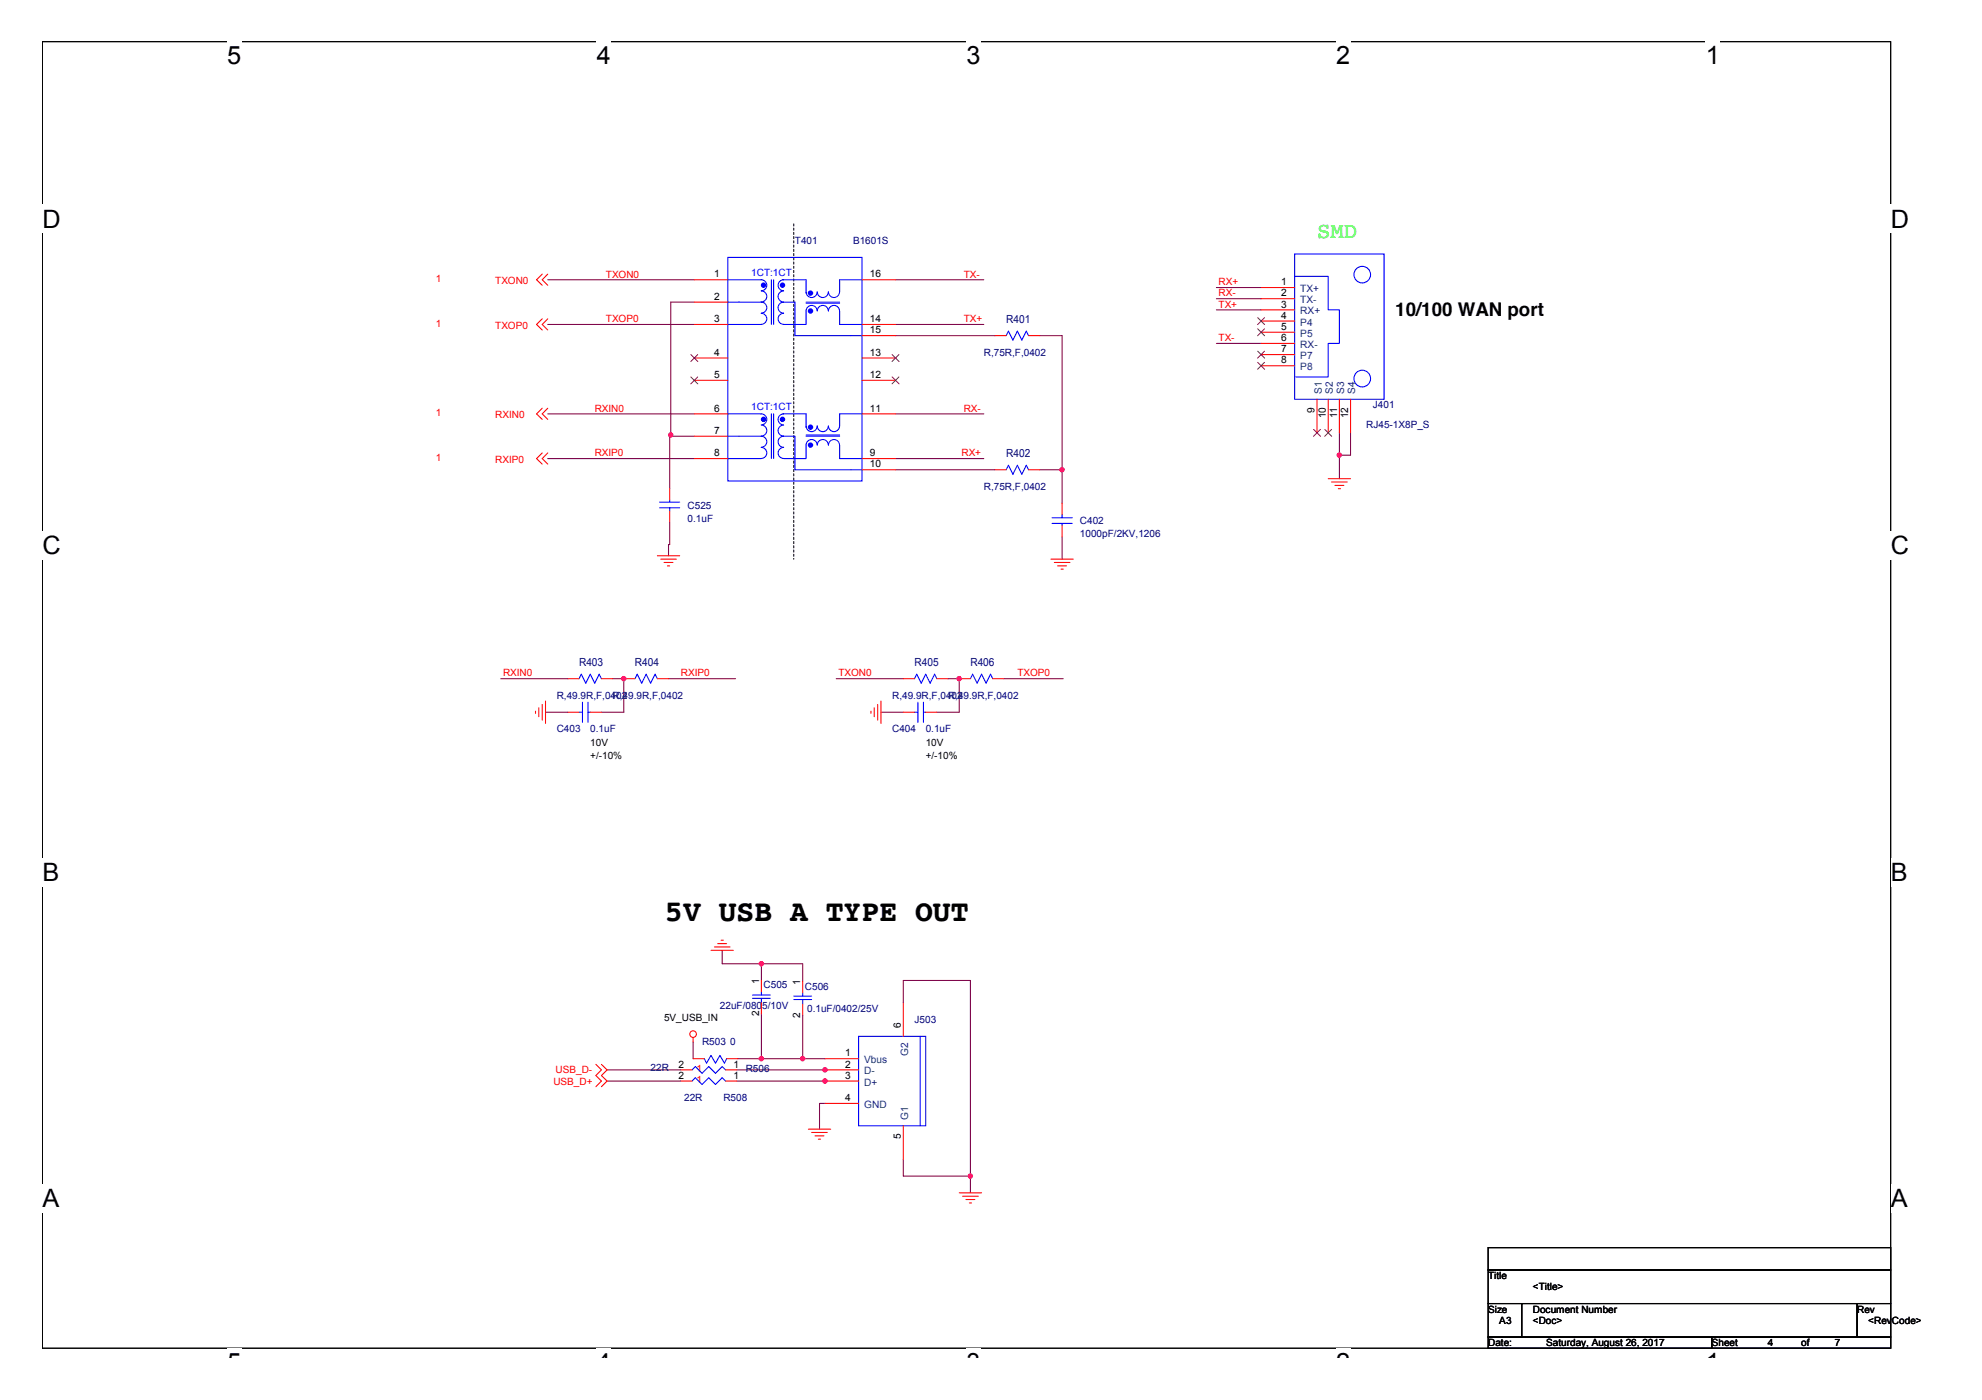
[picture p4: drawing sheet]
<svg xmlns="http://www.w3.org/2000/svg" width="297mm" height="210mm" viewBox="0 0 297 210" stroke-linecap="round" stroke-linejoin="round" font-family="sans-serif">
<path d="M6.3 6.2h277.1v195.9h-277.1z" fill="none" stroke="#000" stroke-width=".16"/>
<g fill="#fff">
<path d="M34 6.2h2.2v4.3h-2.2z"/>
<path d="M34 202.1h2.2v1.5h-2.2z"/>
<path d="M89.4 6.2h2.1v4.3h-2.1z"/>
<path d="M89.4 202.1h2.1v1.5h-2.1z"/>
<path d="M144.8 6.2h2.1v4.3h-2.1z"/>
<path d="M144.8 202.1h2.1v1.5h-2.1z"/>
<path d="M200.2 6.2h2.2v4.3h-2.2z"/>
<path d="M200.2 202.1h2.2v1.5h-2.2z"/>
<path d="M255.6 6.2h2.2v4.3h-2.2z"/>
<path d="M255.6 202.1h2.2v1.5h-2.2z"/>
<path d="M6.3 30.7h2.8v4.2h-2.8z"/>
<path d="M283.4 30.7h2.7v4.2h-2.7z"/>
<path d="M6.3 79.7h2.8v4.2h-2.8z"/>
<path d="M283.4 79.7h2.7v4.2h-2.7z"/>
<path d="M6.3 128.7h2.6v4.2h-2.6z"/>
<path d="M283.4 128.7h2.5v4.2h-2.5z"/>
<path d="M6.3 177.6h2.6v4.3h-2.6z"/>
<path d="M283.4 177.6h2.5v4.3h-2.5z"/>
</g>
<path d="M119 33.6v50.2" fill="none" stroke="#000" stroke-width=".16" stroke-dasharray=".3 .3"/>
<g fill="none" stroke="#800040" stroke-width=".16">
<path d="M82.1 41.9h22M82.1 48.6h22M104.1 45.3h-3.6v20.1h3.6M134.2 41.9h13.2M134.2 48.6h13.2M134.2 50.3h14.9M155.8 50.3h3.4v25.2M182.3 46.5h6.7M182.3 43.1h6.7M182.3 44.8h6.7M182.3 51.5h6.7M82.1 68.8h22"/>
<path d="M82.1 62.1h22M100.4 78.3v3.4h-.2v1.6M100.5 65.2h-.1v8.1M134.2 68.8h13.2M134.2 62.1h13.2M134.2 70.4h14.9M155.8 70.4h3.4M200.7 64.9v6.9M202.4 64.9v3.3h-1.7M159.2 80.5v3.3M75.1 101.8h10M81.8 106.8h3.3"/>
<path d="M91.8 101.8h1.7v5h-3.4M100.2 101.8h10M125.3 101.8h10.1M132 106.8h3.4M142.1 101.8h1.7v5h-3.4M150.5 101.8h8.8M103.9 156.2v2.5M108.2 142.5v2h12.1v2.7M110.6 158.7h13M114.1 144.5v2.5M114.1 152v6.7M120.3 152.2v6.5"/>
<path d="M135.4 150.4v-3.4h10v31.8M91 160.4h11M91 162.1h11M110.4 160.4h13.4M110.4 162.1h13.4M123.6 165.4h-.8v3.9M135.4 173.8v2.5h10"/>
</g>
<g fill="#f0f" stroke="#f0f" stroke-width=".16">
<circle cx="100.5" cy="65.2" r=".33"/>
<circle cx="159.2" cy="70.4" r=".33"/>
<circle cx="200.7" cy="68.2" r=".33"/>
<circle cx="93.5" cy="101.7" r=".33"/>
<circle cx="143.7" cy="101.7" r=".33"/>
<circle cx="120.3" cy="158.7" r=".33"/>
<circle cx="114.1" cy="158.7" r=".33"/>
<circle cx="114.1" cy="144.5" r=".33"/>
<circle cx="123.6" cy="162.1" r=".33"/>
<circle cx="123.6" cy="160.4" r=".33"/>
<circle cx="145.4" cy="176.3" r=".33"/>
</g>
<g fill="none" stroke="#f00" stroke-width=".16">
<path d="M81.3 47.8l-.9 .8 .9 .9M81.3 41.1l-.9 .8 .9 .9M82.1 47.8l-.8 .8 .8 .9M82.1 41.1l-.8 .8 .8 .9M104.1 41.9h5M104.1 48.6h5M104.1 57h5M104.1 53.7h5M104.1 45.3h5M129.2 50.3h5M129.2 41.9h5M129.2 48.6h5"/>
<path d="M129.2 57h5M129.2 53.7h5M149.1 50.3h1.7M154.1 50.3h1.7M189 54.8h5M189 53.2h5M189 51.5h5M189 48.1h5M189 46.5h5M189 44.8h5M189 43.1h5M189 49.8h5"/>
<path d="M197.4 59.9v5M199.1 59.9v5M200.7 59.9v5M202.4 59.9v5M81.3 67.9l-.9 .9 .9 .8M81.3 61.2l-.9 .9 .9 .8M82.1 67.9l-.8 .9 .8 .8M82.1 61.2l-.8 .9 .8 .8M100.4 73.3v1.6M100.4 76.6v1.7M104.1 62.1h5M104.1 68.8h5"/>
<path d="M104.1 65.4h5M129.2 70.4h5M129.2 62.1h5M129.2 68.8h5M149.1 70.4h1.7M154.1 70.4h1.7M159.2 75.5v1.6M159.2 78.8v1.7M199.1 71.8h3.3M199.6 72.3h2.3M200.1 72.8h1.3M200.6 73.3h.3"/>
<path d="M98.5 83.3h3.4M99 83.8h2.4M99.5 84.3h1.4M100 84.8h.4M157.5 83.8h3.3M158 84.3h2.4M158.5 84.8h1.3M159 85.3h.3M80.3 106.6v.4M80.8 106.1v1.4M81.3 105.6v2.4M81.8 105.1v3.4"/>
<path d="M85.1 101.8h1.7M85.1 106.8h1.7M88.5 106.8h1.6M90.1 101.8h1.7M93.5 101.8h1.7M98.5 101.8h1.7M130.5 106.6v.4M131 106.1v1.4M131.5 105.6v2.4M132 105.1v3.4M135.4 101.8h1.7M135.4 106.8h1.7"/>
<path d="M138.7 106.8h1.7M140.4 101.8h1.7M143.8 101.8h1.6M148.8 101.8h1.7M89.3 159.6l.8 .8-.8 .9 .8 .8-.8 .8M90.1 159.6l.9 .8-.9 .9 .9 .8-.9 .8M103.9 155.6v.6M103.9 158.7h1.7M106.6 142.5h3.3M107.1 142h2.3M107.6 141.5h1.3M108.1 141h.3"/>
<path d="M108.9 158.7h1.7M114.1 147v1.7M114.1 150.4v1.6M120.3 147.2v1.7M120.3 150.5v1.7M123.6 158.7h5.1M135.4 150.4v5M102 160.4h1.7M102 162.1h1.7M108.7 160.4h1.7M108.7 162.1h1.7M121.1 169.3h3.4"/>
<path d="M121.6 169.8h2.4M122.1 170.3h1.4M122.6 170.8h.4M123.6 160.4h5.1M123.6 162.1h5.1M123.6 165.4h5.1M135.4 168.8v5M143.8 178.8h3.3M144.3 179.4h2.3M144.8 179.8h1.3M145.3 180.4h.3"/>
<circle cx="103.9" cy="155" r=".5"/>
</g>
<path d="M223 187.1h60.4v3.3h-60.4zM223 190.4h60.4v5h-60.4zM223 195.4h5.1v5.1h-5.1zM228.1 195.4h50.2v5.1h-50.2zM278.3 195.4h5.1v5.1h-5.1zM223 200.5h33.5v1.6h-33.5zM256.5 200.5h26.9v1.6h-26.9z" fill="none" stroke="#000" stroke-width=".16"/>
<g fill="none" stroke="#00f" stroke-width=".16">
<path d="M109.1 38.6h20.1v33.5h-20.1zM194 38.1h13.4v21.8h-13.4zM109.1 41.9h5M109.1 48.6h5M109.1 45.3h5M114.1 41.9a.83 .83 0 0 1 .8 .9 .83 .83 0 0 1-.8 .8 .84 .84 0 0 1 .8 .8 .84 .84 0 0 1-.8 .9 .84 .84 0 0 1 .8 .8 .84 .84 0 0 1-.8 .9M114.1 47a.83 .83 0 0 1 .8 .8 .83 .83 0 0 1-.8 .8M115.6 41.9v6.7M115.9 41.9v6.7M117.3 41.9h3.5v2.1M117.4 41.9a.84 .84 0 0 0-.8 .9 .84 .84 0 0 0 .8 .8 .84 .84 0 0 0-.8 .9 .84 .84 0 0 0 .8 .8 .83 .83 0 0 0-.8 .8 .83 .83 0 0 0 .8 .9M117.4 47a.83 .83 0 0 0-.8 .8 .83 .83 0 0 0 .8 .8"/>
<path d="M117.5 45.3h1.6v5h10.1M120.8 43.8a.84 .84 0 0 0 .8 .8 .84 .84 0 0 0 .9-.8 .83 .83 0 0 0 .8 .8 .83 .83 0 0 0 .8-.8M120.8 46.6a.84 .84 0 0 1 .8-.8 .84 .84 0 0 1 .9 .8 .83 .83 0 0 1 .8-.8 .83 .83 0 0 1 .8 .8M120.8 46.6v2h-3.3M120.8 45.3h5M120.8 45.5h5M124.2 46.6a.83 .83 0 0 1 .8-.8 .83 .83 0 0 1 .8 .8M124.2 43.8a.83 .83 0 0 0 .8 .8 .83 .83 0 0 0 .8-.8M125.8 46.6v2h3.4M129.2 41.9h-3.4v1.9M150.8 50.3l.3-.6 .7 1.3 .7-1.3 .6 1.3 .7-1.3 .3 .6M194 41.4h5.1v5.1h1.6v5h-1.6v5h-4.9"/>
<path d="M98.8 76.1h3.1M98.8 75.3h3.1M100.4 74.9v.4M100.4 76.1v.5M109.1 62.1h5M109.1 68.8h5M109.1 65.4h5M114.1 62.1a.83 .83 0 0 1 .8 .8 .83 .83 0 0 1-.8 .8M114.1 65.4a.83 .83 0 0 1 .8 .8 .83 .83 0 0 1-.8 .9 .84 .84 0 0 1 .8 .8 .84 .84 0 0 1-.8 .8M114.1 63.7a.83 .83 0 0 1 .8 .9 .83 .83 0 0 1-.8 .8M115.6 62.1v6.7M115.9 62.1v6.7"/>
<path d="M117.3 62.1h3.5v2M117.4 62.1a.83 .83 0 0 0-.8 .8 .83 .83 0 0 0 .8 .8M117.4 65.4a.84 .84 0 0 0-.8 .8 .84 .84 0 0 0 .8 .9 .83 .83 0 0 0-.8 .8 .83 .83 0 0 0 .8 .8M117.4 63.7a.83 .83 0 0 0-.8 .9 .83 .83 0 0 0 .8 .8M117.5 65.4h1.6v5h10.1M120.8 63.9a.84 .84 0 0 0 .8 .8 .84 .84 0 0 0 .9-.8 .83 .83 0 0 0 .8 .8 .83 .83 0 0 0 .8-.8M120.8 65.4h5M120.8 65.2h5M124.1 66.7a.84 .84 0 0 0-.8-.8 .84 .84 0 0 0-.8 .8 .83 .83 0 0 0-.9-.8 .83 .83 0 0 0-.8 .8v2.1h-3.3M124.2 66.7a.83 .83 0 0 1 .8-.8 .83 .83 0 0 1 .8 .8M124.2 63.9a.83 .83 0 0 0 .8 .8 .83 .83 0 0 0 .8-.8M125.8 66.7v2.1h3.4"/>
<path d="M129.2 62.1h-3.4v1.8M150.8 70.4l.3-.6 .7 1.3 .7-1.3 .6 1.3 .7-1.3 .3 .6M157.7 77.6h3M157.7 78.5h3M159.2 77.1v.5M159.2 78.5v.3M86.8 106.8h.5M86.8 101.8l.3-.7 .7 1.3 .7-1.3 .6 1.3 .7-1.3 .3 .7M87.3 105.3v3M88.1 106.8h.4M88.1 105.3v3M95.2 101.8l.3-.7 .7 1.3 .6-1.3 .7 1.3 .7-1.3 .3 .7"/>
<path d="M137.1 106.8h.5M137.1 101.8l.3-.7 .7 1.3 .6-1.3 .7 1.3 .7-1.3 .3 .7M137.6 105.3v3M138.4 106.8h.3M138.4 105.3v3M145.4 101.8l.4-.7 .6 1.3 .7-1.3 .7 1.3 .6-1.3 .4 .7M105.6 158.7l.3 .7 .7-1.2 .6 1.2 .7-1.2 .7 1.2 .3-.7M112.8 149.2h2.6M112.8 149.7h2.6M114.1 148.7v.5M114.1 149.7v.7M119 149.3h2.6"/>
<path d="M119 149.9h2.6M120.3 148.9v.4M120.3 149.9v.6M128.7 155.4h10v13.4h-10zM137.9 155.4v13.4M103.7 162.1l.5-.5 1 1 1-1 1 1 1-1 .5 .5M103.7 160.4l.5-.5 1 1 1-1 1 1 1-1 .5 .5"/>
<circle cx="204.2" cy="56.8" r="1.25"/>
<circle cx="204.2" cy="41.2" r="1.25"/>
</g>
<g fill="#00f" stroke="#00f" stroke-width=".16">
<circle cx="121.5" cy="46.6" r=".33"/>
<circle cx="117.3" cy="42.8" r=".33"/>
<circle cx="114.4" cy="42.8" r=".33"/>
<circle cx="121.5" cy="43.9" r=".33"/>
<circle cx="121.5" cy="66.7" r=".33"/>
<circle cx="117.3" cy="62.9" r=".33"/>
<circle cx="114.4" cy="62.9" r=".33"/>
<circle cx="121.5" cy="64.1" r=".33"/>
</g>
<g fill="none" stroke="#804000" stroke-width=".15">
<path d="M103.5 53.2l1.1 1M103.5 56.5l1.1 1.1M104.6 53.2l-1.1 1M104.6 56.5l-1.1 1.1M133.7 56.5l1 1.1M133.7 53.2l1 1M134.7 56.5l-1 1.1M134.7 53.2l-1 1M188.5 54.3l1 1.1M188.5 52.7l1 1M188.5 47.6l1 1.1M188.5 49.3l1 1"/>
<path d="M189.5 54.3l-1 1.1M189.5 52.7l-1 1M189.5 47.6l-1 1.1M189.5 49.3l-1 1M196.9 64.4l1 1M197.9 64.4l-1.1 1M198.5 64.4l1.1 1M199.6 64.4l-1.1 1"/>
</g>
<text font-size="4.5" x="99.7" y="138">5V USB A TYPE OUT</text>
<g font-size="3.8">
<text x="34" y="9.6">5</text>
<text x="89.4" y="9.6">4</text>
<text x="144.8" y="9.6">3</text>
<text x="200.2" y="9.6">2</text>
<text x="255.6" y="9.6">1</text>
<text x="6.3" y="34.1">D</text>
<text x="283.4" y="34.1">D</text>
<text x="6.3" y="83.1">C</text>
<text x="283.4" y="83.1">C</text>
<text x="6.3" y="132.1">B</text>
<text x="283.4" y="132.1">B</text>
<text x="6.3" y="181">A</text>
<text x="283.4" y="181">A</text>
<text x="34" y="205.5">5</text>
<text x="89.4" y="205.5">4</text>
<text x="144.8" y="205.5">3</text>
<text x="200.2" y="205.5">2</text>
<text x="255.6" y="205.5">1</text>
</g>
<text font-size="3.4" fill="#0f0" x="197.4" y="35.8">SMD</text>
<text font-size="2.8" x="209.1" y="47.4">10/100 WAN port</text>
<g font-size="1.7" fill="#000080">
<text x="150.8" y="48.5">R401</text>
<text x="150.8" y="68.6">R402</text>
<text x="86.8" y="99.9">R403</text>
<text x="95.2" y="99.9">R404</text>
<text x="137.1" y="99.9">R405</text>
<text x="145.4" y="99.9">R406</text>
</g>
<g font-size="1.5" fill="#f00">
<text x="90.8" y="41.6">TXON0</text>
<text x="144.4" y="41.6">TX-</text>
<text x="65.3" y="42.3">1</text>
<text x="74.2" y="42.6">TXON0</text>
<text x="182.6" y="46.1">TX+</text>
<text x="182.6" y="42.8">RX+</text>
<text x="182.6" y="44.5">RX-</text>
<text x="65.3" y="49">1</text>
<text x="74.2" y="49.3">TXOP0</text>
<text x="90.8" y="48.3">TXOP0</text>
<text x="144.4" y="48.3">TX+</text>
<text x="182.6" y="51.2">TX-</text>
<text x="65.3" y="62.4">1</text>
<text x="74.2" y="62.7">RXIN0</text>
<text x="89.1" y="61.7">RXIN0</text>
<text x="144.4" y="61.7">RX-</text>
<text x="65.3" y="69.1">1</text>
<text x="74.2" y="69.4">RXIP0</text>
<text x="89.1" y="68.4">RXIP0</text>
<text x="144.1" y="68.4">RX+</text>
<text x="75.4" y="101.4">RXIN0</text>
<text x="102" y="101.4">RXIP0</text>
<text x="125.7" y="101.4">TXON0</text>
<text x="152.5" y="101.4">TXOP0</text>
<text x="83.3" y="160.9">USB_D-</text>
<text x="104.4" y="160.8">1</text>
<text x="82.9" y="162.6">USB_D+</text>
<text x="104.4" y="162.4">1</text>
</g>
<g font-size="1.5">
<text x="107.1" y="41.6">1</text>
<text x="130.4" y="41.6">16</text>
<text x="107.1" y="44.9">2</text>
<text x="192" y="47.8">4</text>
<text x="192" y="46.1">3</text>
<text x="192" y="44.4">2</text>
<text x="192" y="42.8">1</text>
<text x="107.1" y="48.3">3</text>
<text x="107.1" y="53.3">4</text>
<text x="130.4" y="53.3">13</text>
<text x="130.4" y="48.3">14</text>
<text x="130.4" y="50">15</text>
<text x="192" y="52.8">7</text>
<text x="192" y="51.1">6</text>
<text x="192" y="49.5">5</text>
<text x="107.1" y="56.7">5</text>
<text x="130.4" y="56.7">12</text>
<text x="192" y="54.5">8</text>
<text x="107.1" y="61.7">6</text>
<text x="107.1" y="65.1">7</text>
<text x="130.4" y="61.7">11</text>
<text x="197" y="61.9" transform="rotate(-90 197 61.9)">9</text>
<text x="198.7" y="62.7" transform="rotate(-90 198.7 62.7)">10</text>
<text x="200.4" y="62.7" transform="rotate(-90 200.4 62.7)">11</text>
<text x="202.1" y="62.7" transform="rotate(-90 202.1 62.7)">12</text>
<text x="107.1" y="68.4">8</text>
<text x="130.4" y="68.4">9</text>
<text x="130.4" y="70.1">10</text>
<text x="88.5" y="113.8">+/-10%</text>
<text x="88.5" y="111.8">10V</text>
<text x="138.7" y="113.8">+/-10%</text>
<text x="138.7" y="111.8">10V</text>
<text x="113.8" y="147.5" transform="rotate(-90 113.8 147.5)">1</text>
<text x="119.9" y="147.7" transform="rotate(-90 119.9 147.7)">1</text>
<text x="99.5" y="153.1">5V_USB_IN</text>
<text x="113.8" y="152.4" transform="rotate(-90 113.8 152.4)">2</text>
<text x="119.9" y="152.6" transform="rotate(-90 119.9 152.6)">2</text>
<text x="135" y="154.2" transform="rotate(-90 135 154.2)">6</text>
<text x="101.7" y="161.7">2</text>
<text x="101.7" y="160.1">2</text>
<text x="109.9" y="161.7">1</text>
<text x="109.9" y="160.1">1</text>
<text x="126.6" y="158.4">1</text>
<text x="126.6" y="160.1">2</text>
<text x="126.6" y="161.7">3</text>
<text x="126.6" y="165.1">4</text>
<text x="135" y="170.8" transform="rotate(-90 135 170.8)">5</text>
<text x="223" y="191.8">Title</text>
<text x="223" y="196.8">Size</text>
<text x="229.7" y="196.8">Document Number</text>
<text x="229.7" y="193.4">&lt;Title&gt;</text>
<text x="278.3" y="196.8">Rev</text>
<text x="223" y="201.8">Date:</text>
<text x="224.7" y="198.5">A3</text>
<text x="229.7" y="198.5">&lt;Doc&gt;</text>
<text x="231.7" y="201.8">Saturday, August 26, 2017</text>
<text x="256.5" y="201.8">Sheet</text>
<text x="264.9" y="201.8">4</text>
<text x="269.9" y="201.8">of</text>
<text x="275" y="201.8">7</text>
<text x="280" y="198.5">&lt;Rev</text>
<text x="283.5" y="198.5">Code&gt;</text>
</g>
<g font-size="1.5" fill="#00f">
<text x="112.6" y="41.5">1CT:1CT</text>
<text x="112.6" y="61.4">1CT:1CT</text>
</g>
<g font-size="1.5" fill="#000080">
<text x="119.1" y="36.6">T401</text>
<text x="127.8" y="36.6">B1601S</text>
<text x="147.4" y="53.4">R,75R,F,0402</text>
<text x="204.8" y="64.2">RJ45-1X8P_S</text>
<text x="205.8" y="61.2">J401</text>
<text x="103" y="76.3">C525</text>
<text x="147.4" y="73.5">R,75R,F,0402</text>
<text x="103" y="78.3">0.1uF</text>
<text x="161.9" y="78.5">C402</text>
<text x="161.9" y="80.5">1000pF/2KV,1206</text>
<text x="83.4" y="104.8">R,49.9R,F,0402</text>
<text x="91.8" y="104.8">R,49.9R,F,0402</text>
<text x="133.7" y="104.8">R,49.9R,F,0402</text>
<text x="142.1" y="104.8">R,49.9R,F,0402</text>
<text x="83.4" y="109.8">C403</text>
<text x="88.5" y="109.8">0.1uF</text>
<text x="133.7" y="109.8">C404</text>
<text x="138.7" y="109.8">0.1uF</text>
<text x="114.4" y="148.2">C505</text>
<text x="120.6" y="148.4">C506</text>
<text x="107.9" y="151.2">22uF/0805/10V</text>
<text x="121" y="151.7">0.1uF/0402/25V</text>
<text x="137.1" y="153.4">J503</text>
<text x="97.5" y="160.6">22R</text>
<text x="105.2" y="156.7">R503 0</text>
<text x="111.8" y="160.8">R506</text>
<text x="102.5" y="165.1">22R</text>
<text x="108.4" y="165.1">R508</text>
</g>
<g font-size="1.5" fill="#004080">
<text x="194.9" y="47.1">RX+</text>
<text x="194.9" y="45.5">TX-</text>
<text x="194.9" y="43.8">TX+</text>
<text x="194.9" y="53.9">P7</text>
<text x="194.9" y="52.2">RX-</text>
<text x="194.9" y="48.8">P4</text>
<text x="194.9" y="50.5">P5</text>
<text x="194.9" y="55.5">P8</text>
<text x="198.1" y="59" transform="rotate(-90 198.1 59)">S1</text>
<text x="199.8" y="59" transform="rotate(-90 199.8 59)">S2</text>
<text x="201.4" y="59" transform="rotate(-90 201.4 59)">S3</text>
<text x="203.1" y="59" transform="rotate(-90 203.1 59)">S4</text>
<text x="129.5" y="159.4">Vbus</text>
<text x="129.5" y="161.1">D-</text>
<text x="136.1" y="158.3" transform="rotate(-90 136.1 158.3)">G2</text>
<text x="129.5" y="162.8">D+</text>
<text x="129.5" y="166.1">GND</text>
<text x="136.1" y="167.9" transform="rotate(-90 136.1 167.9)">G1</text>
</g>
</svg>
